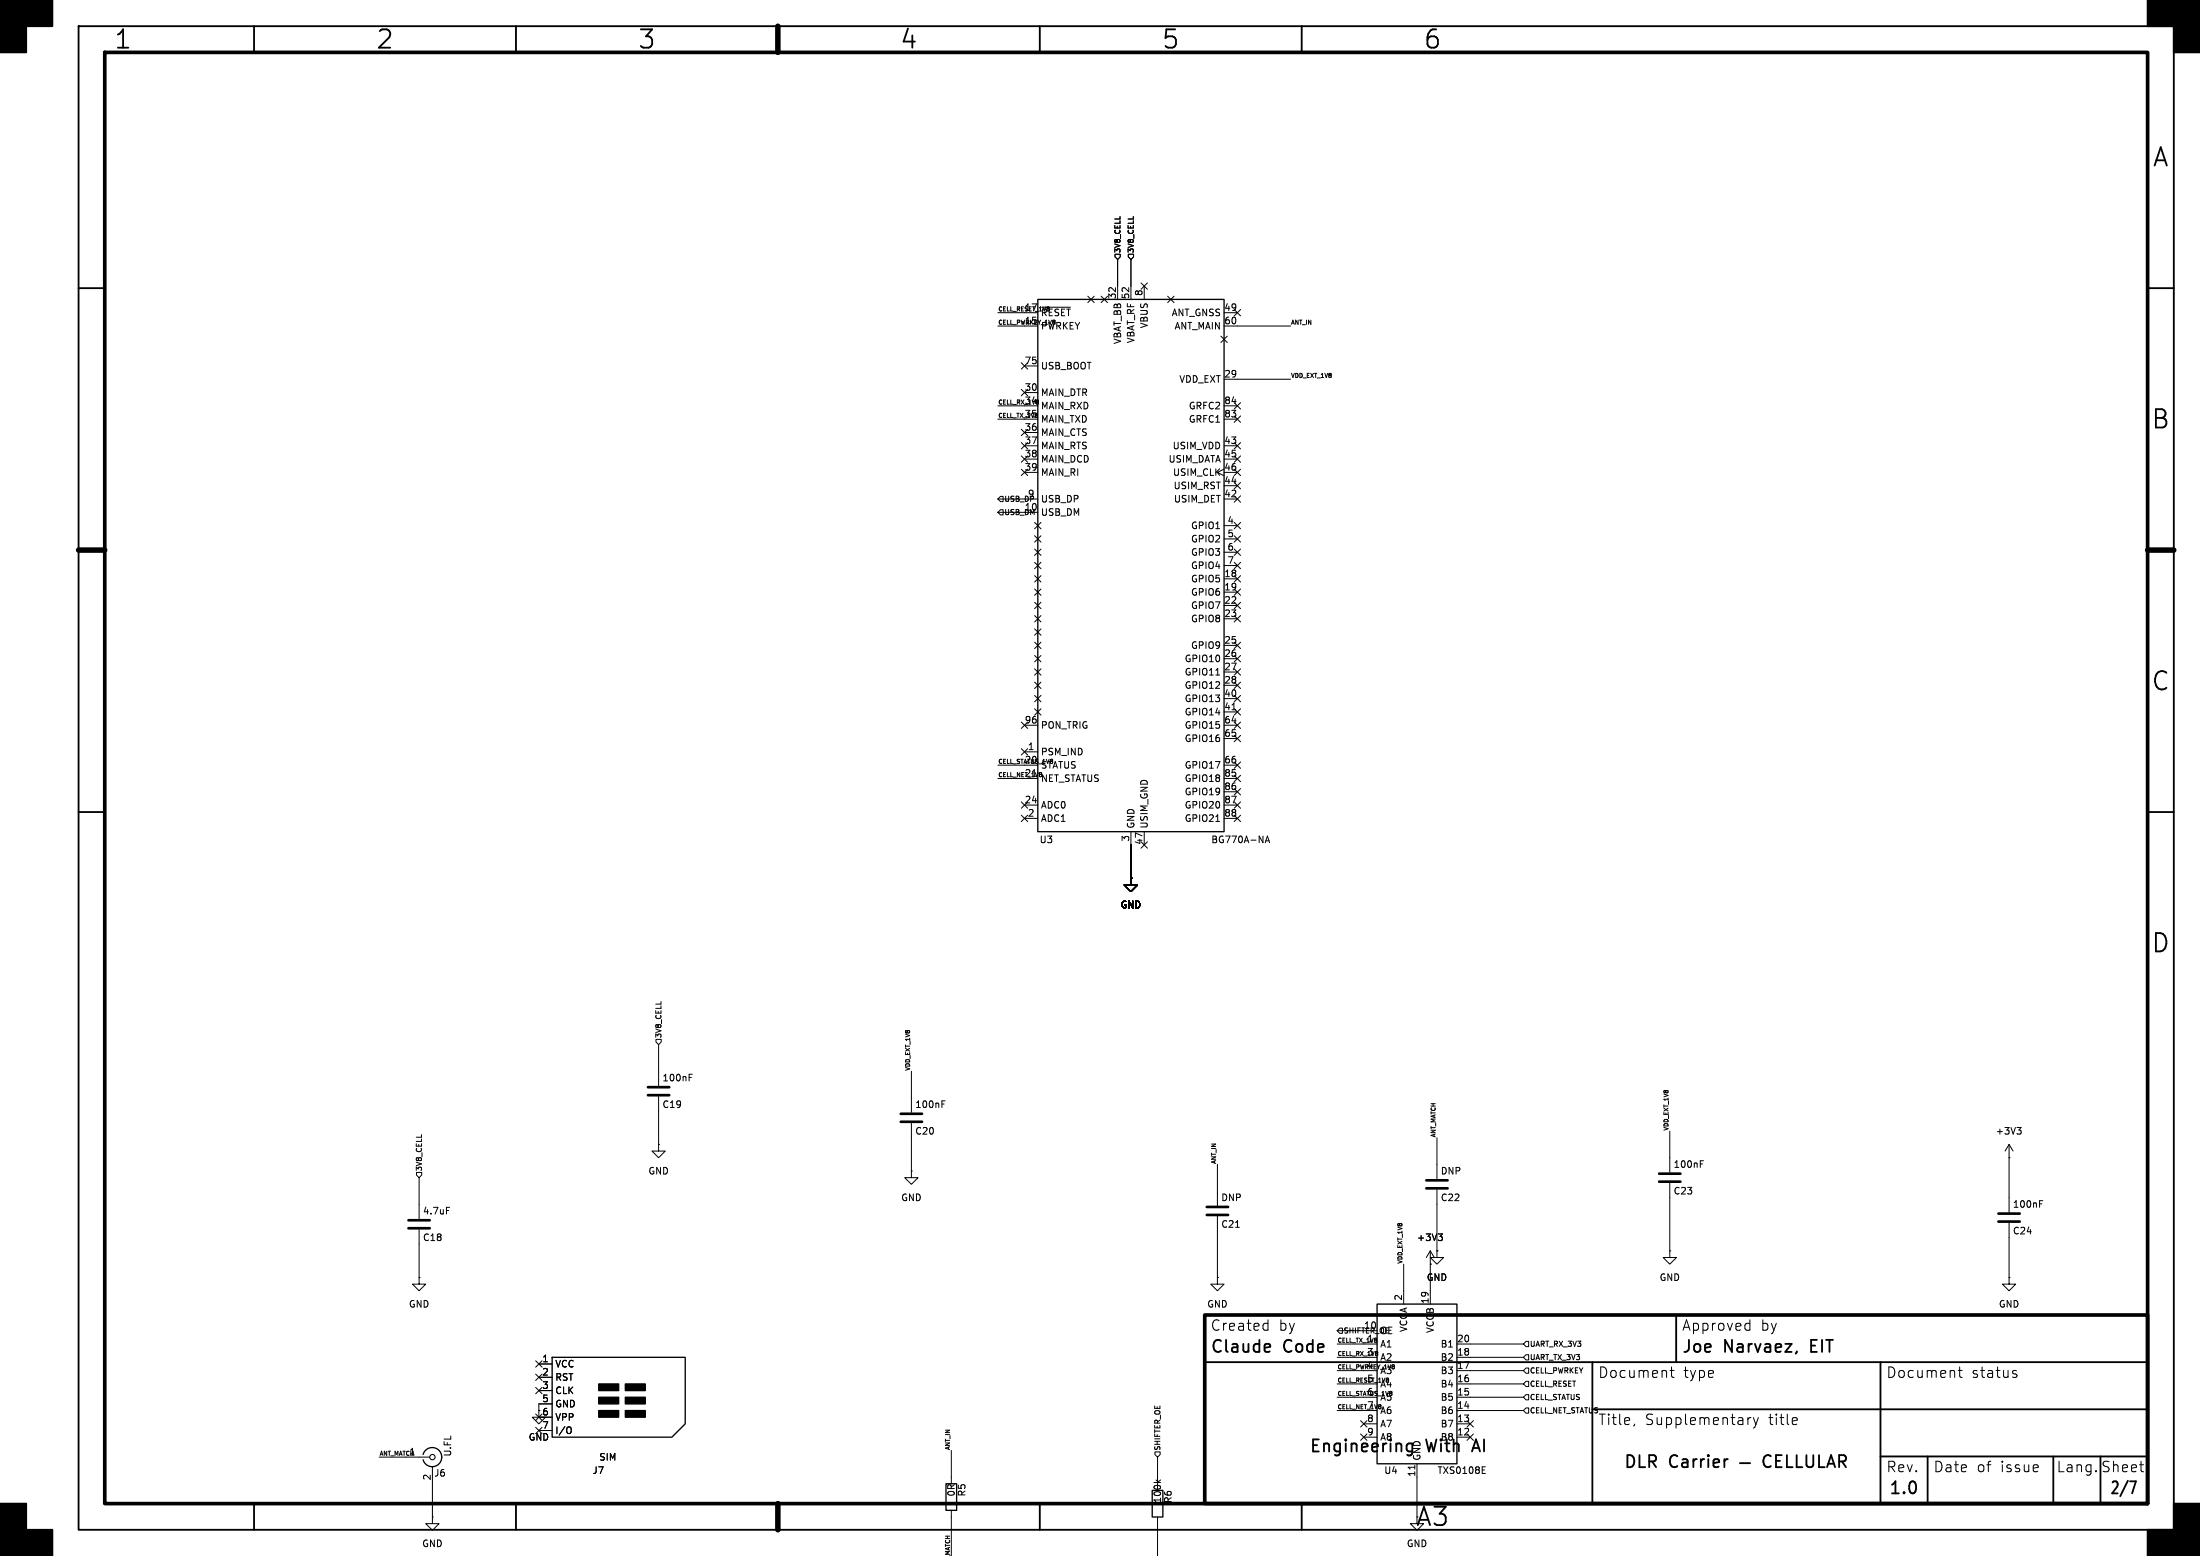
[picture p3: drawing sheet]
<svg xmlns="http://www.w3.org/2000/svg" width="420mm" height="297mm" viewBox="0 0 420 297" stroke-linecap="round" stroke-linejoin="round" font-family="sans-serif">
<g fill="none" stroke="#000" stroke-width=".35">
<path d="M15 5h400v287h-400zM48.5 5v5M98.5 5v5M148.5 5v5M198.5 5v5M248.5 5v5M15 55h5M410 55h5M15 105h5M410 105h5M15 155h5M410 155h5"/>
<path d="M241.7 256.5l.7 .1 .1 .5-1.1 .2M242.4 257.9l-.7 .1M320 251v9M343 257.9l-.2 .5M230 260h180M269.5 277.6a.62 .62 0 0 1-.9 .1M269.6 275.6l-.6-.1-.5 .5v.6l.2 .3 .3 .1 .6-.1M304 269h106M304 260v27M329.8 278.5l-.4 .1M332.1 279.3h2M338.1 278a.92 .92 0 0 0-1.2 0 .92 .92 0 0 0-.3 1.1 .86 .86 0 0 0 .5 .8 .86 .86 0 0 0 1-.1"/>
<path d="M339 278.8h.8M340.1 277.7h-1.1v2.3h1.1M341.1 277.7v2.3h1.1M343 277.7v2.3h1.1M344.9 277.7v1.9l.4 .4h.4l.5-.4v-1.9M347.3 277.7v2.3h1.1M349 279.4h1.1M351.1 279h.9a.62 .62 0 0 0 .4-.6 .62 .62 0 0 0-.4-.7h-.9v2.3M351.6 279l.8 1M359 278h51M359 260v27M368 278v9"/>
<path d="M392 278v9M401 278v9M48.5 287v5M98.5 287v5M148.5 287v5M198.5 287v5M248.5 287v5M348.8 280l.8-2.3 .7 2.3M406.6 282.7h1.2l-.8 2.3"/>
</g>
<path d="M20 10h390v277h-390zM230 251h180v36h-180z" fill="none" stroke="#000" stroke-width=".7"/>
<path d="M148.5 5v5M15 105h5M410 105h5M148.5 287v5" fill="none" stroke="#000" stroke-width="1.1"/>
<path d="M0 0h10v5h-5v5h-5zM410 0h10v10h-5v-5h-5zM0 287h5v5h5v5h-10zM415 287h5v10h-10v-5h5z" fill="#000" stroke="#000" stroke-width=".35"/>
<g fill="none" stroke="#000" stroke-width=".19">
<path d="M190.5 59.7h7.6M198.9 58.6h5.4M207.7 56.5l1.2 1.3M208.9 56.5l-1.2 1.3M210.2 56.5l1.2 1.3M211.4 56.5l-1.2 1.3M212.9 48.5h1v.5l-.5 .5-.5-.5zM213.4 49.5v7.7M215.4 48.5h1v.5l-.5 .5-.5-.5zM215.9 49.5v7.7M217.8 54l1.2 1.2M218.4 54.6v2.6"/>
<path d="M219 54l-1.2 1.2M222.9 56.5l1.2 1.3M224.1 56.5l-1.2 1.3M233.7 59.7h2.5M235.6 59.1l1.2 1.2M236.8 59.1l-1.2 1.2M190.5 62.2h7.6M190.5 77.5h7.6M195 74.3l1.2 1.2M195 69.2l1.2 1.3M195.6 69.9h2.5M195.6 74.9h2.5"/>
<path d="M196.2 74.3l-1.2 1.2M196.2 69.2l-1.2 1.3M233.1 64.2l1.2 1.2M233.7 62.2h12.7M233.7 77.5h2.5M233.7 72.4h12.7M234.3 64.2l-1.2 1.2M235.6 76.9l1.2 1.2M235.6 79.4l1.2 1.2M236.8 76.9l-1.2 1.2M236.8 79.4l-1.2 1.2M190.5 80h7.6"/>
<path d="M190.5 95.3h7.6M190.5 97.8h7.6M191 94.7h.5v1.1h-.5l-.5-.5zM191 97.3h.5v1h-.5l-.5-.5zM195 81.9l1.2 1.3M195 89.6l1.2 1.2M195 87l1.2 1.2M195 84.5l1.2 1.2M195.6 82.6h2.5M195.6 85.1h2.5M195.6 87.6h2.5M195.6 90.2h2.5"/>
<path d="M196.2 84.5l-1.2 1.2M196.2 81.9l-1.2 1.3M196.2 89.6l-1.2 1.2M196.2 87l-1.2 1.2M197.5 99.7l1.2 1.2M198.7 99.7l-1.2 1.2M233.7 89.5l-1.3 .7 1.3 .6M233.7 80h2.5M233.7 85.1h2.5M233.7 87.6h2.5M233.7 90.2h2.5M233.7 95.3h2.5"/>
<path d="M233.7 92.7h2.5M235.6 87l1.2 1.2M235.6 89.6l1.2 1.2M235.6 92.1l1.2 1.2M235.6 84.5l1.2 1.2M235.6 94.6l1.2 1.3M235.6 99.7l1.2 1.2M236.8 87l-1.2 1.2M236.8 89.6l-1.2 1.2M236.8 92.1l-1.2 1.2M236.8 84.5l-1.2 1.2M236.8 94.6l-1.2 1.3"/>
<path d="M236.8 99.7l-1.2 1.2M197.5 117.5l1.2 1.2M197.5 115l1.2 1.2M197.5 102.3l1.2 1.2M197.5 104.8l1.2 1.2M197.5 107.3l1.2 1.3M197.5 109.9l1.2 1.2M197.5 112.4l1.2 1.2M198.7 115l-1.2 1.2M198.7 117.5l-1.2 1.2M198.7 102.3l-1.2 1.2M198.7 104.8l-1.2 1.2"/>
<path d="M198.7 107.3l-1.2 1.3M198.7 109.9l-1.2 1.2M198.7 112.4l-1.2 1.2M233.7 100.3h2.5M233.7 102.9h2.5M233.7 105.4h2.5M233.7 108h2.5M233.7 110.5h2.5M233.7 113h2.5M233.7 115.6h2.5M233.7 118.1h2.5M235.6 117.5l1.2 1.2"/>
<path d="M235.6 115l1.2 1.2M235.6 112.4l1.2 1.2M235.6 109.9l1.2 1.2M235.6 102.3l1.2 1.2M235.6 104.8l1.2 1.2M235.6 107.3l1.2 1.3M236.8 112.4l-1.2 1.2M236.8 115l-1.2 1.2M236.8 117.5l-1.2 1.2M236.8 109.9l-1.2 1.2M236.8 102.3l-1.2 1.2M236.8 104.8l-1.2 1.2"/>
<path d="M236.8 107.3l-1.2 1.3M195 137.8l1.2 1.2M195.6 138.4h2.5M196.2 137.8l-1.2 1.2M197.5 127.7l1.2 1.2M197.5 120l1.2 1.3M197.5 122.6l1.2 1.2M197.5 125.1l1.2 1.2M197.5 130.2l1.2 1.2M197.5 132.7l1.2 1.3M197.5 135.3l1.2 1.2M198.7 127.7l-1.2 1.2"/>
<path d="M198.7 130.2l-1.2 1.2M198.7 122.6l-1.2 1.2M198.7 135.3l-1.2 1.2M198.7 132.7l-1.2 1.3M198.7 120l-1.2 1.3M198.7 125.1l-1.2 1.2M232.1 128.8h.7M233.7 138.4h2.5M233.7 123.2h2.5M233.7 125.7h2.5M233.7 128.3h2.5M233.7 130.8h2.5"/>
<path d="M233.7 133.4h2.5M233.7 135.9h2.5M235.2 135.5h.7M235.6 127.7l1.2 1.2M235.6 137.8l1.2 1.2M235.6 135.3l1.2 1.2M235.6 132.7l1.2 1.3M235.6 130.2l1.2 1.2M235.6 125.1l1.2 1.2M235.6 122.6l1.2 1.2M236.8 127.7l-1.2 1.2M236.8 137.8l-1.2 1.2"/>
<path d="M236.8 135.3l-1.2 1.2M236.8 132.7l-1.2 1.3M236.8 130.2l-1.2 1.2M236.8 125.1l-1.2 1.2M236.8 122.6l-1.2 1.2M190.5 146.1h7.6M190.5 148.6h7.6M195 153.1l1.2 1.2M195 155.6l1.2 1.2M195 142.9l1.2 1.2M195.6 143.5h2.5M195.6 153.7h2.5"/>
<path d="M195.6 156.2h2.5M196.2 153.1l-1.2 1.2M196.2 155.6l-1.2 1.2M196.2 142.9l-1.2 1.2M215.9 158.8v8.8M218.4 158.8v2.5M232.1 156.8h.7M233.7 146.1h2.5M233.7 148.6h2.5M233.7 153.7h2.5M233.7 156.2h2.5M233.7 141h2.5"/>
<path d="M233.7 151.1h2.5M235.6 153.1l1.2 1.2M235.6 150.5l1.2 1.2M235.6 148l1.2 1.2M235.6 145.4l1.2 1.3M235.6 140.4l1.2 1.2M235.6 155.6l1.2 1.2M236.8 153.1l-1.2 1.2M236.8 150.5l-1.2 1.2M236.8 148l-1.2 1.2M236.8 145.4l-1.2 1.3M236.8 140.4l-1.2 1.2"/>
<path d="M236.8 155.6l-1.2 1.2M215.9 167.6v1.3h1.3l-1.3 1.3-1.3-1.3h1.3M215.9 167.6h.1M217.8 160.7l1.2 1.2M219 160.7l-1.2 1.2M241.5 160.9l.5-1.3 .4 1.3M241.7 160.5h.6M125.2 198.4h1v.5l-.5 .5-.5-.5zM125.7 199.4v7.9M125.7 218.4v1.3h1.3l-1.3 1.3-1.2-1.3h1.2M125.7 218.4h.1M125.7 209.3v9.1"/>
<path d="M131.6 205.7h.4M131.6 205h.6M174 204.5v7.8M174 214.4v9.1M179.8 210.7h.4M179.8 210.1h.6M274.3 217.2v7.8M318.8 215.9v7.9M383.5 218.4l-.7 1.3M383.5 218.4l.8 1.3M383.5 218.4v13M385.1 215.2h.7l-.4 .5"/>
<path d="M385.6 215.7l.2 .2v.3l-.2 .3M79.5 223.8h1v.5l-.5 .5-.5-.5zM80 224.8v7.9M80 234.7v9.1M85.2 230.4h.6M174 223.5v1.3h1.3l-1.3 1.3-1.3-1.3h1.3M174 223.5h.1M232.4 222.2v7.9M232.4 232.2v11.6M235.9 234.3h.7M273 238.8l-.7 1.2M273 238.8l.8 1.2"/>
<path d="M273 238.8v10.1M274.3 238.8v1.2h1.3l-1.3 1.3-1.3-1.3h1.3M274.3 238.8h.1M274.3 227.1v11.7M274.6 235.5h.7l-.4 .5M275.1 236l.2 .3v.3l-.2 .2M318.8 238.8v1.2h1.2l-1.2 1.3-1.3-1.3h1.3M318.8 238.8h.1M318.8 225.8v13M324.6 222.2h.4M324.6 221.6h.6M383.5 221h.1"/>
<path d="M383.5 233.4v10.4M389.4 229.8h.4M389.4 229.2h.6M80 243.8v1.3h1.3l-1.3 1.3-1.3-1.3h1.3M80 243.8h.1M102.3 259.7l1.2 1.3M103.5 259.7l-1.2 1.3M232.4 243.8v1.3h1.3l-1.3 1.3-1.3-1.3h1.3M232.4 243.8h.1M241.5 252.6l.6 .1M242.1 251.9v2M242.1 253.8l-.6 .1"/>
<path d="M255.3 254l.5-.5h.5v1h-.5zM255.3 254h7.6M255.3 256.5h7.6M255.3 259.1h7.6M268 241.3v7.6M273 241.3h.1M278.1 256.5h12.7M278.1 259.1h12.7M290.8 259.1l.5-.5h.5v1h-.5zM290.8 256.5l.5-.5h.5v1h-.5zM333.5 252.6l.6 .1M334.1 253.8l-.6 .1"/>
<path d="M334.1 251.9v2M383.5 243.8v1.3h1.3l-1.3 1.3-1.2-1.3h1.2M383.5 243.8h.1M72.4 278.1h9.6M82.5 279.9v9.7M102.3 269.9l1.2 1.2M102.3 264.8l1.2 1.2M102.3 262.3l1.2 1.2M102.3 272.4l1.2 1.3M102.9 269.2v1.3h1.2l-1.2 1.3-1.3-1.3h3.8M102.9 269.2h.1M102.9 260.3h2.5"/>
<path d="M102.9 262.9h2.5M102.9 265.4h2.5M102.9 273h2.5M103.5 269.9l-1.2 1.2M103.5 264.8l-1.2 1.2M103.5 262.3l-1.2 1.2M103.5 272.4l-1.2 1.3M105.4 268h-2.5v1.2M108.7 272.4h.2a.81 .81 0 0 1-.2 1.2M181.6 276.9v6.3M220.5 277.1h1v.5l-.5 .5-.5-.5zM221 278.1v5.1"/>
<path d="M255.3 261.6h7.6M255.3 264.2h7.6M255.3 266.7h7.6M255.3 269.2h7.6M259.7 271.2l1.3 1.2M259.7 273.7l1.3 1.2M260.3 271.8h2.6M261 271.2l-1.3 1.2M261 273.7l-1.3 1.2M270.1 279.7v.7M270.5 279.4v10.2M278.1 261.6h12.7"/>
<path d="M278.1 264.2h12.7M278.1 266.7h12.7M278.1 269.2h12.7M278.1 271.8h2.6M278.1 274.3h2.6M280.1 271.2l1.2 1.2M280.1 273.7l1.2 1.2M281.3 271.2l-1.2 1.2M281.3 273.7l-1.2 1.2M283 280h.6M290.8 269.2l.5-.5h.5v1h-.5zM290.8 261.6l.5-.5h.5v1h-.5z"/>
<path d="M290.8 264.2l.5-.5h.5v1h-.5zM290.8 266.7l.5-.5h.5v1h-.5zM312.1 271.8l-.2 .4M318.8 261.6h.8M319.1 260.9v1.7l.1 .2 .4 .1M333.7 270.6v1.3M334.3 270.6l-.4 .1-.2 .3M334.7 270.6l.5 1.3M335.2 271.9l-.2 .5-.3 .2M335.7 270.6l-.5 1.3M342.8 270.6l.2 .1 .1 .4-.9 .2M343 271.8l-.2 .1"/>
<path d="M373.8 261.6h.8M374.1 260.9v1.7l.1 .2 .4 .1M384.5 261.6l.5 .1M384.5 262.3h.5l.1 .3-.3 .3h-.4M408.4 279.6h.8M82.5 289.6v1.2h1.3l-1.3 1.3-1.2-1.3h1.2M82.5 289.6h.1M181.6 288.3v8.8M220.7 282.5l.5 .5M221 289.6v7.5M221.6 282.5l-.5 .4M283 280.6h.4"/>
<path d="M283 281.2h.6M400.1 280.7v.2M409 280.9h.2"/>
</g>
<g fill="none" stroke="#000" stroke-width=".51">
<path d="M123.7 207.5h4.1M123.7 209h4.1M172 212.6h4M172 214.1h4M78 232.9h4M78 234.4h4M230.4 230.4h4M230.4 231.9h4M272.3 225.3h4.1M272.3 226.8h4.1M316.7 224h4.1M316.7 225.6h4.1"/>
<path d="M381.5 231.6h4.1M381.5 233.2h4.1"/>
</g>
<path d="M198.1 57.2h35.6v101.6h-35.6zM105.4 259.1h25.4v12.7l-2.5 2.5h-22.9zM262.9 248.9h15.2v30.5h-15.2zM80.8 277.6a1.81 1.81 0 0 1 2.8-.9 1.81 1.81 0 0 1 0 2.9 1.81 1.81 0 0 1-2.8-1M180.6 283.2h2v5.1h-2zM220 284.5h2v5.1h-2z" fill="none" stroke="#000" stroke-width=".25"/>
<path d="M114.3 264.2h3.8v1.2h-3.8zM114.3 266.7h3.8v1.3h-3.8zM114.3 269.2h3.8v1.3h-3.8zM119.4 264.2h3.8v1.2h-3.8zM119.4 266.7h3.8v1.3h-3.8zM119.4 269.2h3.8v1.3h-3.8z" fill="#000" stroke="#000" stroke-width=".25"/>
<circle cx="82.6" cy="278.1" r=".51" fill="none" stroke="#000" stroke-width=".2"/>
<g font-size="4.9">
<text x="21.7" y="9.8">1</text>
<text x="71.7" y="9.8">2</text>
<text x="121.7" y="9.8">3</text>
<text x="171.7" y="9.8">4</text>
<text x="221.7" y="9.8">5</text>
<text x="271.7" y="9.8">6</text>
<text x="410.8" y="32.3">A</text>
<text x="410.6" y="82.3">B</text>
<text x="410.6" y="132.3">C</text>
<text x="410.6" y="182.3">D</text>
<text x="270.2" y="291.8">A3</text>
</g>
<g font-size="3.2">
<text x="231" y="258.7">Claude</text>
<text x="245.1" y="258.7">Code</text>
<text x="321" y="258.7">Joe</text>
<text x="329.1" y="258.7">Narvaez,</text>
<text x="346.2" y="258.7">EIT</text>
<text x="249.8" y="277.7">Engineering</text>
<text x="272.2" y="277.7">With</text>
<text x="281.7" y="277.7">AI</text>
<text x="309.8" y="280.7">DLR</text>
<text x="318.6" y="280.7">Carrier</text>
<text x="360.5" y="285.7">1.0</text>
<text x="402.6" y="285.7">2/7</text>
</g>
<g font-size="2.8">
<text x="231" y="254.3">Created</text>
<text x="244.1" y="254.3">by</text>
<text x="321" y="254.3">Approved</text>
<text x="336.1" y="254.3">by</text>
<text x="305" y="263.3">Document</text>
<text x="321.3" y="263.3">type</text>
<text x="360" y="263.3">Document</text>
<text x="376.3" y="263.3">status</text>
<text x="305" y="272.3">Title,</text>
<text x="314" y="272.3">Supplementary</text>
<text x="337.7" y="272.3">title</text>
<text x="360" y="281.3">Rev.</text>
<text x="369" y="281.3">Date</text>
<text x="377.3" y="281.3">of</text>
<text x="381.9" y="281.3">issue</text>
<text x="392.5" y="281.3">Lang.</text>
<text x="401" y="281.3">Sheet</text>
</g>
<g font-size="1.8">
<text x="195.5" y="59.4">17</text>
<text x="213.1" y="57.2" transform="rotate(-90 213.1 57.2)">32</text>
<text x="215.6" y="57.2" transform="rotate(-90 215.6 57.2)">52</text>
<text x="218.2" y="56.6" transform="rotate(-90 218.2 56.6)">8</text>
<text x="233.6" y="59.4">49</text>
<text x="195.5" y="62">15</text>
<text x="198.6" y="60.6">~{RESET}</text>
<text x="198.6" y="63.1">PWRKEY</text>
<text x="214.2" y="65.8" transform="rotate(-90 214.2 65.8)">VBAT_BB</text>
<text x="216.8" y="65.6" transform="rotate(-90 216.8 65.6)">VBAT_RF</text>
<text x="219.3" y="62.8" transform="rotate(-90 219.3 62.8)">VBUS</text>
<text x="223.6" y="60.6">ANT_GNSS</text>
<text x="224.1" y="63.1">ANT_MAIN</text>
<text x="233.6" y="62">60</text>
<text x="195.5" y="69.6">75</text>
<text x="198.6" y="70.7">USB_BOOT</text>
<text x="195.5" y="74.7">30</text>
<text x="195.5" y="77.2">34</text>
<text x="198.6" y="75.8">MAIN_DTR</text>
<text x="225" y="73.3">VDD_EXT</text>
<text x="233.6" y="72.1">29</text>
<text x="233.6" y="77.2">84</text>
<text x="195.5" y="79.8">35</text>
<text x="195.5" y="82.3">36</text>
<text x="198.6" y="78.3">MAIN_RXD</text>
<text x="198.6" y="80.9">MAIN_TXD</text>
<text x="198.6" y="83.4">MAIN_CTS</text>
<text x="226.9" y="78.3">GRFC2</text>
<text x="226.9" y="80.9">GRFC1</text>
<text x="233.6" y="79.8">83</text>
<text x="195.5" y="84.8">37</text>
<text x="195.5" y="87.4">38</text>
<text x="195.5" y="89.9">39</text>
<text x="198.6" y="86">MAIN_RTS</text>
<text x="198.6" y="88.5">MAIN_DCD</text>
<text x="223" y="88.5">USIM_DATA</text>
<text x="223.8" y="86">USIM_VDD</text>
<text x="233.6" y="84.8">43</text>
<text x="233.6" y="87.4">45</text>
<text x="233.6" y="89.9">46</text>
<text x="196.1" y="95">9</text>
<text x="198.6" y="91">MAIN_RI</text>
<text x="223.8" y="91">USIM_CLK</text>
<text x="224" y="93.6">USIM_RST</text>
<text x="233.6" y="92.5">44</text>
<text x="233.6" y="95">42</text>
<text x="195.5" y="97.5">10</text>
<text x="198.6" y="96.1">USB_DP</text>
<text x="198.6" y="98.7">USB_DM</text>
<text x="224" y="96.1">USIM_DET</text>
<text x="227.3" y="101.2">GPIO1</text>
<text x="234.2" y="100.1">4</text>
<text x="227.3" y="103.7">GPIO2</text>
<text x="227.3" y="106.3">GPIO3</text>
<text x="234.2" y="102.6">5</text>
<text x="234.2" y="105.2">6</text>
<text x="234.2" y="107.7">7</text>
<text x="227.3" y="108.8">GPIO4</text>
<text x="227.3" y="111.4">GPIO5</text>
<text x="227.3" y="113.9">GPIO6</text>
<text x="233.6" y="110.2">18</text>
<text x="233.6" y="112.8">19</text>
<text x="227.3" y="116.4">GPIO7</text>
<text x="227.3" y="119">GPIO8</text>
<text x="233.6" y="115.3">22</text>
<text x="233.6" y="117.9">23</text>
<text x="227.3" y="124.1">GPIO9</text>
<text x="233.6" y="122.9">25</text>
<text x="233.6" y="125.5">26</text>
<text x="226.1" y="126.6">GPIO10</text>
<text x="226.1" y="129.1">GPIO11</text>
<text x="226.1" y="131.7">GPIO12</text>
<text x="233.6" y="128">27</text>
<text x="233.6" y="130.6">28</text>
<text x="226.1" y="134.2">GPIO13</text>
<text x="226.1" y="136.8">GPIO14</text>
<text x="233.6" y="133.1">40</text>
<text x="233.6" y="135.6">41</text>
<text x="195.5" y="138.2">96</text>
<text x="196.1" y="143.3">1</text>
<text x="198.6" y="139.3">PON_TRIG</text>
<text x="226.1" y="139.3">GPIO15</text>
<text x="226.1" y="141.8">GPIO16</text>
<text x="233.6" y="138.2">64</text>
<text x="233.6" y="140.7">65</text>
<text x="195.5" y="145.8">20</text>
<text x="195.5" y="148.3">21</text>
<text x="198.6" y="144.4">PSM_IND</text>
<text x="198.6" y="146.9">STATUS</text>
<text x="198.6" y="149.5">NET_STATUS</text>
<text x="226.1" y="146.9">GPIO17</text>
<text x="226.1" y="149.5">GPIO18</text>
<text x="233.6" y="145.8">66</text>
<text x="233.6" y="148.3">85</text>
<text x="195.5" y="153.4">24</text>
<text x="196.1" y="156">2</text>
<text x="198.6" y="154.5">ADC0</text>
<text x="226.1" y="152">GPIO19</text>
<text x="226.1" y="154.5">GPIO20</text>
<text x="233.6" y="150.9">86</text>
<text x="233.6" y="153.4">87</text>
<text x="233.6" y="156">88</text>
<text x="198.4" y="161.1">U3</text>
<text x="198.6" y="157.1">ADC1</text>
<text x="215.6" y="160.7" transform="rotate(-90 215.6 160.7)">3</text>
<text x="216.8" y="158.2" transform="rotate(-90 216.8 158.2)">GND</text>
<text x="218.2" y="161.3" transform="rotate(-90 218.2 161.3)">47</text>
<text x="219.3" y="158.2" transform="rotate(-90 219.3 158.2)">USIM_GND</text>
<text x="226.1" y="157.1">GPIO21</text>
<text x="231.1" y="161.1">BG770A-NA</text>
<text x="213.9" y="173.6">GND</text>
<text x="126.4" y="206.6">100nF</text>
<text x="126.4" y="211.7">C19</text>
<text x="174.6" y="211.7">100nF</text>
<text x="174.6" y="216.8">C20</text>
<text x="380.9" y="216.8">+3V3</text>
<text x="123.7" y="224.4">GND</text>
<text x="275" y="224.4">DNP</text>
<text x="319.4" y="223.1">100nF</text>
<text x="80.7" y="232">4.7uF</text>
<text x="172" y="229.5">GND</text>
<text x="233.1" y="229.5">DNP</text>
<text x="275" y="229.5">C22</text>
<text x="319.4" y="228.2">C23</text>
<text x="384.2" y="230.7">100nF</text>
<text x="80.7" y="237.1">C18</text>
<text x="233.1" y="234.5">C21</text>
<text x="270.4" y="237.1">+3V3</text>
<text x="384.2" y="235.8">C24</text>
<text x="272.3" y="244.7">GND</text>
<text x="316.7" y="244.7">GND</text>
<text x="78" y="249.8">GND</text>
<text x="230.4" y="249.8">GND</text>
<text x="267.7" y="248.4" transform="rotate(-90 267.7 248.4)">2</text>
<text x="272.8" y="249" transform="rotate(-90 272.8 249)">19</text>
<text x="381.5" y="249.8">GND</text>
<text x="260.3" y="253.7">10</text>
<text x="260.9" y="256.3">1</text>
<text x="263.4" y="254.9">OE</text>
<text x="263.4" y="257.4">A1</text>
<text x="268.8" y="254.3" transform="rotate(-90 268.8 254.3)">VCCA</text>
<text x="273.9" y="254.5" transform="rotate(-90 273.9 254.5)">VCCB</text>
<text x="274.9" y="257.4">B1</text>
<text x="278.1" y="256.3">20</text>
<text x="103.4" y="260.1">1</text>
<text x="103.4" y="262.6">2</text>
<text x="105.9" y="261.2">VCC</text>
<text x="105.9" y="263.8">RST</text>
<text x="260.9" y="258.8">3</text>
<text x="260.9" y="261.4">4</text>
<text x="260.9" y="263.9">5</text>
<text x="263.4" y="259.9">A2</text>
<text x="263.4" y="262.5">A3</text>
<text x="274.9" y="259.9">B2</text>
<text x="274.9" y="262.5">B3</text>
<text x="278.1" y="258.8">18</text>
<text x="278.1" y="261.4">17</text>
<text x="278.1" y="263.9">16</text>
<text x="103.4" y="265.2">3</text>
<text x="103.4" y="267.7">5</text>
<text x="105.9" y="266.3">CLK</text>
<text x="105.9" y="268.8">GND</text>
<text x="260.9" y="266.4">6</text>
<text x="260.9" y="269">7</text>
<text x="263.4" y="265">A4</text>
<text x="263.4" y="267.6">A5</text>
<text x="274.9" y="265">B4</text>
<text x="274.9" y="267.6">B5</text>
<text x="278.1" y="266.4">15</text>
<text x="278.1" y="269">14</text>
<text x="100.8" y="275.2">GND</text>
<text x="103.4" y="270.3">6</text>
<text x="103.4" y="272.8">7</text>
<text x="105.9" y="271.4">VPP</text>
<text x="105.9" y="273.9">I/O</text>
<text x="260.9" y="271.5">8</text>
<text x="260.9" y="274.1">9</text>
<text x="263.4" y="270.1">A6</text>
<text x="263.4" y="272.6">A7</text>
<text x="263.4" y="275.2">A8</text>
<text x="274.9" y="270.1">B6</text>
<text x="274.9" y="272.6">B7</text>
<text x="274.9" y="275.2">B8</text>
<text x="278.1" y="271.5">13</text>
<text x="278.1" y="274.1">12</text>
<text x="78" y="277.9">1</text>
<text x="86.3" y="278.1" transform="rotate(-90 86.3 278.1)">U.FL</text>
<text x="113" y="281.5">J7</text>
<text x="114.3" y="279">SIM</text>
<text x="264.2" y="281.5">U4</text>
<text x="270.3" y="282" transform="rotate(-90 270.3 282)">11</text>
<text x="271.4" y="278.9" transform="rotate(-90 271.4 278.9)">GND</text>
<text x="274.3" y="281.5">TXS0108E</text>
<text x="82.3" y="282.6" transform="rotate(-90 82.3 282.6)">2</text>
<text x="82.8" y="282">J6</text>
<text x="182.5" y="285.7" transform="rotate(-90 182.5 285.7)">0R</text>
<text x="184.5" y="285.7" transform="rotate(-90 184.5 285.7)">R5</text>
<text x="221.8" y="287" transform="rotate(-90 221.8 287)">100k</text>
<text x="223.9" y="287" transform="rotate(-90 223.9 287)">R6</text>
<text x="80.5" y="295.5">GND</text>
<text x="268.5" y="295.5">GND</text>
</g>
<g font-size="1.4">
<text x="214.1" y="48.4" transform="rotate(-90 214.1 48.4)">3V8_CELL</text>
<text x="216.6" y="48.4" transform="rotate(-90 216.6 48.4)">3V8_CELL</text>
<text x="191.6" y="96">USB_DP</text>
<text x="191.6" y="98.5">USB_DM</text>
<text x="126.5" y="198.2" transform="rotate(-90 126.5 198.2)">3V8_CELL</text>
<text x="80.7" y="223.6" transform="rotate(-90 80.7 223.6)">3V8_CELL</text>
<text x="256.4" y="254.7">SHIFTER_OE</text>
<text x="292" y="257.3">UART_RX_3V3</text>
<text x="292" y="259.8">UART_TX_3V3</text>
<text x="292" y="262.3">CELL_PWRKEY</text>
<text x="292" y="270">CELL_NET_STATUS</text>
<text x="292" y="264.9">CELL_RESET</text>
<text x="292" y="267.4">CELL_STATUS</text>
<text x="221.7" y="277" transform="rotate(-90 221.7 277)">SHIFTER_OE</text>
</g>
<g font-size="1.1">
<text x="190.5" y="59.5">CELL_RESET_1V8</text>
<text x="190.5" y="62">CELL_PWRKEY_1V8</text>
<text x="246.4" y="62">ANT_IN</text>
<text x="190.5" y="77.3">CELL_RX_1V8</text>
<text x="246.4" y="72.2">VDD_EXT_1V8</text>
<text x="190.5" y="79.8">CELL_TX_1V8</text>
<text x="190.5" y="145.8">CELL_STATUS_1V8</text>
<text x="190.5" y="148.4">CELL_NET_1V8</text>
<text x="173.8" y="204.5" transform="rotate(-90 173.8 204.5)">VDD_EXT_1V8</text>
<text x="318.5" y="215.9" transform="rotate(-90 318.5 215.9)">VDD_EXT_1V8</text>
<text x="274.1" y="217.2" transform="rotate(-90 274.1 217.2)">ANT_MATCH</text>
<text x="232.2" y="222.2" transform="rotate(-90 232.2 222.2)">ANT_IN</text>
<text x="267.7" y="241.3" transform="rotate(-90 267.7 241.3)">VDD_EXT_1V8</text>
<text x="255.3" y="256.3">CELL_TX_1V8</text>
<text x="255.3" y="261.4">CELL_PWRKEY_1V8</text>
<text x="255.3" y="258.9">CELL_RX_1V8</text>
<text x="255.3" y="263.9">CELL_RESET_1V8</text>
<text x="255.3" y="269">CELL_NET_1V8</text>
<text x="255.3" y="266.5">CELL_STATUS_1V8</text>
<text x="72.4" y="277.9">ANT_MATCH</text>
<text x="181.4" y="276.9" transform="rotate(-90 181.4 276.9)">ANT_IN</text>
<text x="181.4" y="297.5" transform="rotate(-90 181.4 297.5)">_MATCH</text>
</g>
</svg>
